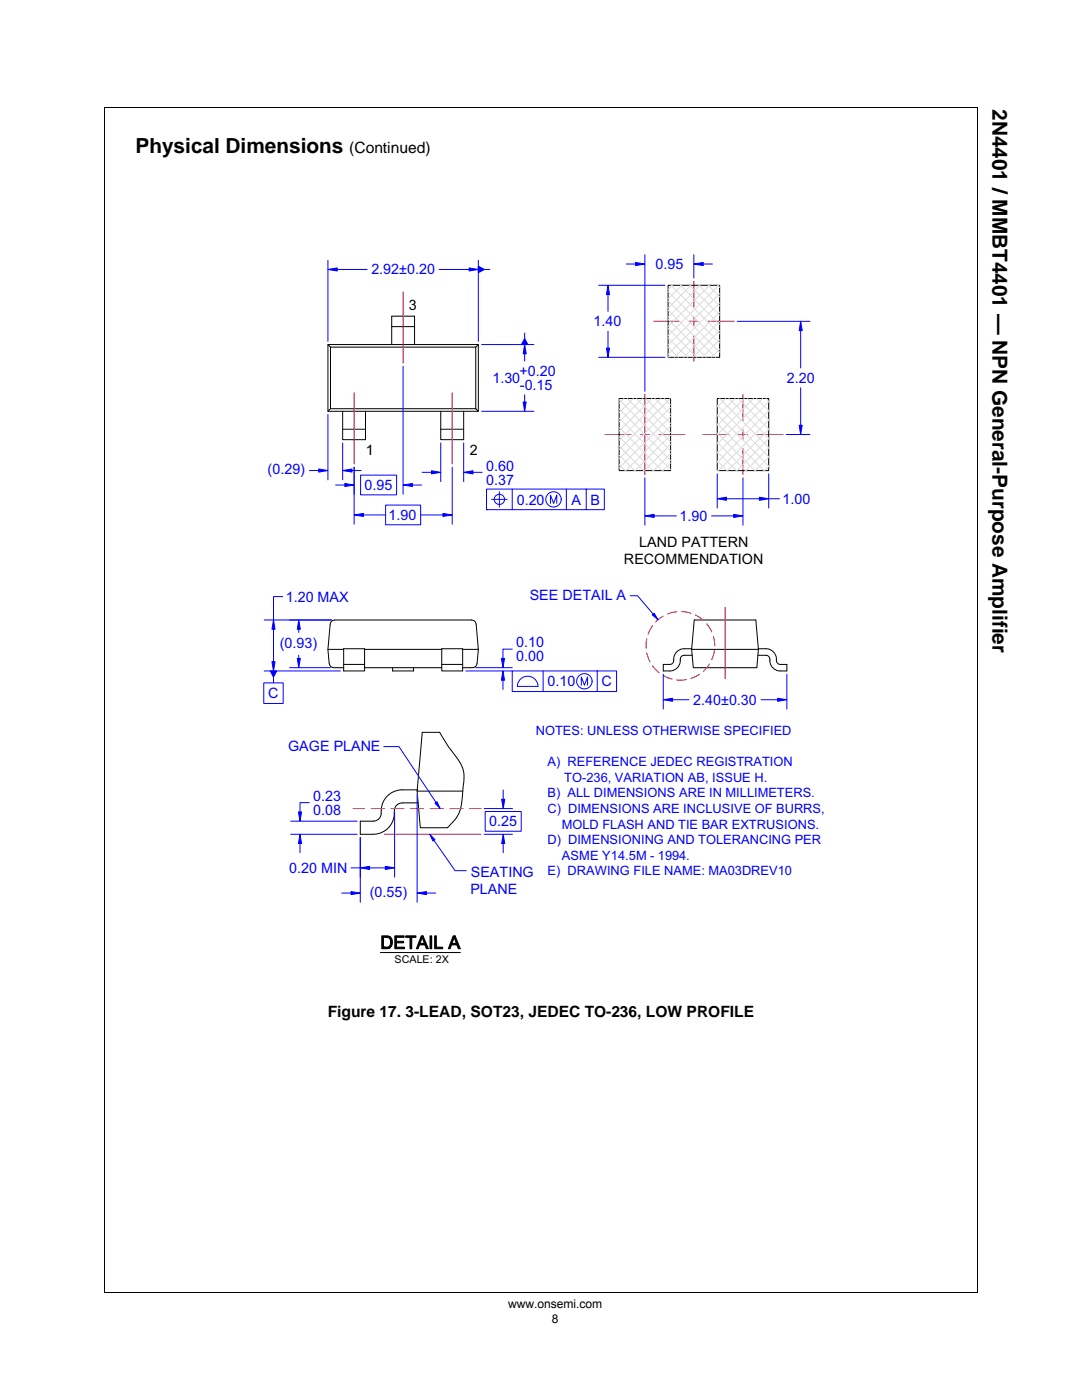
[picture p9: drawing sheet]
<svg xmlns="http://www.w3.org/2000/svg" width="216mm" height="279mm" viewBox="0 0 216 279" stroke-linecap="round" stroke-linejoin="round" font-family="sans-serif">
<g fill="none" stroke="#000" stroke-width=".2">
<path d="M20.8 21.4v236.5M20.8 21.5h174.4M195.1 21.5v236.5M65.4 68.8l.5 .5M65.4 68.8h30v13.3h-30zM65.9 69.3h29v12.3h-29zM78.2 68.8v-5.7h4.5v5.7M78.2 65.2h4.5M95.4 68.8l-.5 .5M65.9 81.6l-.5 .5M68.4 82.1v5.6h4.5v-5.6M68.4 85.7h4.5"/>
<path d="M87.9 82.1v5.6h4.6v-5.6M87.9 85.7h4.6M94.9 81.6l.5 .5M65.4 129.6h3.2M66.8 123.7l-.5 .2-.4 .7-.5 5 .3 2.8 .2 .5 .5 .3 2.2 .1M66.8 123.7h27.3M68.6 129.5h4.1v4.4h-4.1zM68.6 132.6h4.1M72.7 129.6h15.4M72.7 133.3h15.4M78.3 133.3v.6h4.2v-.6M88.1 129.5h4.2v4.4h-4.2z"/>
<path d="M88.1 132.6h4.2M94.1 123.7l.5 .2 .4 .7 .4 5h-3.1M95.4 129.6l-.2 2.8-.2 .5-.5 .3-2.2 .1M138 129.6h13.3M138 129.6l.3 3.7h12.7l.3-3.7M138 129.6l.5-5.9h12.3l.5 5.9M138 129.5a3.4 3.4 0 0 0-3 .6 2.43 2.43 0 0 0-.6 1.9 .79 .79 0 0 1-.7 .6h-1.4v1.3a2.76 2.76 0 0 0 3.1-1l.3-.8v-.5a.78 .78 0 0 1 .8-.8h1.6M151.3 129.5a3.4 3.4 0 0 1 3 .6 2.43 2.43 0 0 1 .6 1.9 .79 .79 0 0 0 .8 .6h1.3v1.3a3.2 3.2 0 0 1-2.8-.6 2.43 2.43 0 0 1-.6-1.9 .79 .79 0 0 0-.8-.6h-1.6M20.7 257.9h174.4"/>
</g>
<g fill="none" stroke="#f00" stroke-width=".2">
<path d="M80.4 58.3v14.1M70.7 78.4v14.2M90.2 78.4v14.2M129.1 127.5l-.2 1.9M129.1 130.3l.6 1.8M130.2 124.9l-.9 1.6M130.2 132.9l1.3 1.4M132.3 123l-1.5 1.1M132.3 134.8l1.8 .7M135 122.1l-1.8 .4M136 122.1l1.9 .3M136.9 135.6l-1.9 .1"/>
<path d="M138.8 122.7l1.5 1.1M139.6 134.6l-1.7 .8M141 124.5l1 1.6M141.6 132.5l-1.3 1.5M142.4 127l.2 1.9M142.5 129.8l-.5 1.9M144.7 121.2v14.2"/>
</g>
<path d="M130.2 122.7l.3-.3 .8 1.3z" fill="#00f"/>
<path d="M125.7 118.9h1.5l3.1 3.7M130.2 122.7l.3-.3 .8 1.3z" fill="none" stroke="#00f" stroke-width=".2"/>
<path d="M83.2 157.9l.7 7.3h5.4M83.3 157.6a9 9 0 0 0-4.9 .4 4.4 4.4 0 0 0-2.4 4.6 1.55 1.55 0 0 1-1.5 1.3h-2.6M92.3 157.9h-9.1l1.1-11.8h3.4l1.8 3 1 1.3a6.8 6.8 0 0 1 1.9 6.5l-.1 1.8a7.8 7.8 0 0 1-3 6.5M71.9 166.5h2.6M83.4 160.2h-3.2a1.67 1.67 0 0 0-1.5 2.1 4.2 4.2 0 0 1-4.2 4.2" fill="none" stroke="#000" stroke-width=".2"/>
<path d="M76.7 166.5h19.3" fill="none" stroke="#f00" stroke-width=".2"/>
<path d="M95.4 53.1l1.3 .7-1.3 .6z" fill="#00f"/>
<path d="M95.4 53.1l1.3 .7-1.3 .6zM95.4 53.8h2.3M104.7 66.5v2.3" fill="none" stroke="#00f" stroke-width=".2"/>
<path d="M104.7 67.6l.6 1.2h-1.3z" fill="#00f"/>
<path d="M104.7 67.6l.6 1.2h-1.3z" fill="none" stroke="#00f" stroke-width=".2"/>
<path d="M85.8 166.5l1 1.1-.4 .3z" fill="#00f"/>
<path d="M85.8 166.5l1 1.1-.4 .3zM86.6 167.7l4.2 6.1h2.2" fill="none" stroke="#00f" stroke-width=".2"/>
<g fill="#000">
<path d="M76.2 186.8a2.41 2.41 0 0 1 1.6 .1l-1.3 .2v1.9l1.3 .2-.6 .1h-1z" fill-rule="evenodd"/>
<path d="M77.1 187.1l.8-.1a1.54 1.54 0 0 1-.1 2.2l-1.3-.2h.6a1.01 1.01 0 0 0 .9-.8 1.01 1.01 0 0 0-.5-1.1z" fill-rule="evenodd"/>
<path d="M78.8 186.8h1.8v.3h-1.5v.8h1.4v.3h-1.4v.8h1.6v.3h-1.9z" fill-rule="evenodd"/>
<path d="M81 186.8h2v.3h-.8v2.2h-.4v-2.2h-.8z" fill-rule="evenodd"/>
<path d="M84.1 186.8h.3l-.6 1.5 1 .3h-1.1l-.3 .7h-.3z" fill-rule="evenodd"/>
<path d="M84.4 186.8l1.1 2.5h-.4l-.3-.7-1-.3h.9l-.5-1.3z" fill-rule="evenodd"/>
<path d="M86.7 186.8h.4v2.2h1.2v.3h-1.6z" fill-rule="evenodd"/>
<path d="M90.4 186.8h.4l-.6 1.5 1 .3h-1.1l-.3 .7h-.3z" fill-rule="evenodd"/>
<path d="M90.8 186.8l1.1 2.5h-.4l-.3-.7-1-.3h.9l-.5-1.3z" fill-rule="evenodd"/>
</g>
<path d="M75.9 190.1h16M76.2 186.8a2.41 2.41 0 0 1 1.6 .1l-1.3 .2v1.9l1.3 .2-.6 .1h-1zM77.1 187.1l.8-.1a1.54 1.54 0 0 1-.1 2.2l-1.3-.2h.6a1.01 1.01 0 0 0 .9-.8 1.01 1.01 0 0 0-.5-1.1zM78.8 186.8h1.8v.3h-1.5v.8h1.4v.3h-1.4v.8h1.6v.3h-1.9zM81 186.8h2v.3h-.8v2.2h-.4v-2.2h-.8zM84.1 186.8h.3l-.6 1.5 1 .3h-1.1l-.3 .7h-.3zM84.4 186.8l1.1 2.5h-.4l-.3-.7-1-.3h.9l-.5-1.3zM85.8 186.8h.3v2.5h-.3zM86.7 186.8h.4v2.2h1.2v.3h-1.6zM90.4 186.8h.4l-.6 1.5 1 .3h-1.1l-.3 .7h-.3zM90.8 186.8l1.1 2.5h-.4l-.3-.7-1-.3h.9l-.5-1.3z" fill="none" stroke="#000" stroke-width=".2"/>
<path d="M86 186.8v2.5" fill="none" stroke="#000" stroke-width=".34"/>
<path d="M70.5 161.4h2.3M74.1 161.4h2.6M78 161.4h2.6M81.9 161.4h2.6M85.8 161.4h2.7M89.8 161.4h2.6M93.7 161.4h2.3" fill="none" stroke="#f00" stroke-width=".2"/>
<path d="M86.8 160.3l.4-.3 .6 1.4z" fill="#00f"/>
<path d="M76.6 149h3l7.4 11.1M83.2 158.5v21.6M68.2 178.2h1.8M71.9 167.1v13M85.1 178.2h1.8M86.8 160.3l.4-.3 .6 1.4z" fill="none" stroke="#00f" stroke-width=".2"/>
<path d="M133.3 56.9h10.3v14.4h-10.3zM123.5 79.5h10.3v14.4h-10.3zM143.1 79.5h10.3v14.4h-10.3zM71.9 163.9v2.6" fill="none" stroke="#000" stroke-width=".2"/>
<g fill="none" stroke="#f00" stroke-width=".2">
<path d="M138.4 56.1v5.2M128.7 78.7v16M130.5 64.1h5.1M137.5 64.1h1.9M138.4 63.2v1.9M138.4 66.9v5.2M141.3 64.1h5.2M148.2 78.7v5.2M120.7 86.7h5.2M127.7 86.7h1.9M131.5 86.7h5.2M140.3 86.7h5.1"/>
<path d="M147.3 86.7h1.9M148.2 85.8v1.9M148.2 89.5v5.2M151 86.7h5.2"/>
</g>
<g fill="none" stroke="#dcdcdc" stroke-width=".2">
<path d="M133.3 58.2l10.3 10.3M133.9 56.9l9.7 9.7M134.2 56.9l-.9 .9M135.8 56.9l7.8 7.9M136 56.9l-2.7 2.7M137.6 56.9l6 6M137.9 56.9l-4.6 4.6M139.4 56.9l4.2 4.2M139.7 56.9l-6.4 6.4M141.3 56.9l2.3 2.3M141.6 56.9l-8.3 8.3M143.1 56.9l.5 .5"/>
<path d="M143.4 56.9l-10.1 10.1M143.6 58.6l-10.3 10.3M123.5 79.8l10.3 10.2M124.5 79.5l-1 1M125.2 79.5l8.6 8.7M126.4 79.5l-2.9 2.8M127 79.5l6.8 6.8M128.2 79.5l-4.7 4.7M128.8 79.5l5 5M130 79.5l-6.5 6.5M130.7 79.5l3.1 3.2M131.9 79.5l-8.4 8.4"/>
<path d="M132.5 79.5l1.3 1.3M133.3 69.3l2.1 2M133.3 60l10.3 10.3M133.3 63.7l7.6 7.6M133.3 61.9l9.5 9.4M133.3 67.4l3.9 3.9M133.3 71.1l.2 .2M133.3 65.6l5.8 5.7M133.7 79.5l-10.2 10.2M143.6 69.7l-1.6 1.6M143.6 62.3l-9 9M143.6 60.4l-10.3 10.3"/>
<path d="M143.6 64.1l-7.2 7.2M143.6 67.8l-3.5 3.5M143.6 66l-5.3 5.3M143.6 79.5l9.8 9.8M144.8 79.5l-1.7 1.7M145.4 79.5l8 8M146.7 79.5l-3.6 3.6M147.3 79.5l6.1 6.1M148.5 79.5l-5.4 5.4M149.2 79.5l4.2 4.3M150.3 79.5l-7.2 7.3M151 79.5l2.4 2.4"/>
<path d="M152.2 79.5l-9.1 9.1M152.8 79.5l.6 .6M123.5 89l5 4.9M123.5 92.7l1.3 1.2M123.5 87.1l6.8 6.8M123.5 90.8l3.1 3.1M123.5 83.5l10.3 10.2M123.5 81.6l10.3 10.3M123.5 85.3l8.6 8.6M133.8 90.5l-3.4 3.4M133.8 86.8l-7.1 7.1M133.8 88.7l-5.2 5.2"/>
<path d="M133.8 92.4l-1.5 1.5M133.8 85l-8.9 8.9M133.8 81.3l-10.3 10.3M133.8 83.1l-10.3 10.3M143.1 90.1l3.8 3.8M143.1 82.7l10.3 10.3M143.1 80.9l10.3 10.3M143.1 93.8l.1 .1M143.1 84.6l9.3 9.3M143.1 88.3l5.7 5.6M143.1 92l2 1.9M143.1 86.4l7.5 7.5"/>
<path d="M153.4 80.2l-10.3 10.3M153.4 82l-10.3 10.3M153.4 91.3l-2.7 2.6M153.4 87.6l-6.4 6.3M153.4 83.9l-10.1 10M153.4 93.1l-.8 .8M153.4 89.4l-4.5 4.5M153.4 85.7l-8.2 8.2"/>
</g>
<path d="M70 177.9l1.9 .3-1.9 .3z" fill="#00f"/>
<path d="M70 177.9l1.9 .3-1.9 .3z" fill="none" stroke="#00f" stroke-width=".2"/>
<path d="M83.2 178.2l1.9-.3v.6z" fill="#00f"/>
<path d="M83.2 178.2l1.9-.3v.6z" fill="none" stroke="#00f" stroke-width=".2"/>
<path d="M53.9 133.9h1.3l-.6 1.2z" fill="#00f"/>
<path d="M53.9 133.9h1.3l-.6 1.2zM54.6 134v2.3M57.8 123.7h8.3M57.8 133.3h8.1M59.6 125.6v.6M59.6 130.8v.6" fill="none" stroke="#00f" stroke-width=".2"/>
<path d="M59.3 131.4h.6l-.3 1.9z" fill="#00f"/>
<path d="M59.3 131.4h.6l-.3 1.9z" fill="none" stroke="#00f" stroke-width=".2"/>
<path d="M59.6 123.7l.3 1.9h-.6z" fill="#00f"/>
<path d="M56.4 119.1h-1.8v4.6M52.7 123.7h13.4M52.7 133.9h15.2M54.6 125.6v6.5M59.6 123.7l.3 1.9h-.6z" fill="none" stroke="#00f" stroke-width=".2"/>
<path d="M54.3 132.1h.6l-.3 1.8z" fill="#00f"/>
<path d="M54.3 132.1h.6l-.3 1.8z" fill="none" stroke="#00f" stroke-width=".2"/>
<path d="M54.6 123.7l.3 1.9h-.6z" fill="#00f"/>
<path d="M52.6 136.3h3.9v4.1h-3.9zM54.6 123.7l.3 1.9h-.6zM93 133.9h9.2M94.9 133.3h7.3M100.4 135.8v1.8M102.2 129.5h-1.8v1.9" fill="none" stroke="#00f" stroke-width=".2"/>
<path d="M100.4 133.9l.3 1.9h-.6z" fill="#00f"/>
<path d="M100.4 133.9l.3 1.9h-.6z" fill="none" stroke="#00f" stroke-width=".2"/>
<path d="M100.1 131.4h.6l-.3 1.9z" fill="#00f"/>
<g fill="none" stroke="#00f" stroke-width=".2">
<path d="M100.1 131.4h.6l-.3 1.9zM102.2 138h.1M102.2 133.9h20.8v4.1h-20.8zM103.9 135.5a2.06 2.06 0 0 1 2.2-.4 2.06 2.06 0 0 1 1.2 1.9h-4.1l.3-1zM108.4 133.9v4.1M116 136.8v-1.7l.6 1.7 .6-1.7v1.7M119.2 133.9v4.1M132.3 134.5v7M134.2 139.6h3.3M151.9 139.6h3.3M157 134.5v7"/>
<circle cx="116.6" cy="136" r="1.53"/>
</g>
<path d="M132.3 139.6l1.9-.2v.6z" fill="#00f"/>
<path d="M132.3 139.6l1.9-.2v.6z" fill="none" stroke="#00f" stroke-width=".2"/>
<path d="M155.2 139.4l1.8 .2-1.8 .4z" fill="#00f"/>
<path d="M65.4 51.9v16.2M67.3 53.8h6M87.6 53.8h6M95.4 51.9v16.2M155.2 139.4l1.8 .2-1.8 .4z" fill="none" stroke="#00f" stroke-width=".2"/>
<path d="M65.4 53.8l1.9-.3v.6z" fill="#00f"/>
<path d="M65.4 53.8l1.9-.3v.6z" fill="none" stroke="#00f" stroke-width=".2"/>
<path d="M93.6 53.5l1.8 .3-1.8 .3z" fill="#00f"/>
<path d="M93.6 53.5l1.8 .3-1.8 .3zM96.1 68.8h10.4M104.7 70.6v1.4M104.7 78.8v1.4M96.1 82.1h10.4" fill="none" stroke="#00f" stroke-width=".2"/>
<path d="M104.7 68.8l.3 1.8h-.6z" fill="#00f"/>
<path d="M104.7 68.8l.3 1.8h-.6z" fill="none" stroke="#00f" stroke-width=".2"/>
<path d="M104.4 80.2h.6l-.3 1.9z" fill="#00f"/>
<path d="M84.2 94.3h1.9M87.9 88.4v7.7M92.5 88.4v7.7M94.4 94.3h1.8M104.4 80.2h.6l-.3 1.9z" fill="none" stroke="#00f" stroke-width=".2"/>
<path d="M86.1 94l1.8 .3-1.8 .3z" fill="#00f"/>
<path d="M86.1 94l1.8 .3-1.8 .3z" fill="none" stroke="#00f" stroke-width=".2"/>
<path d="M92.5 94.3l1.9-.3v.6z" fill="#00f"/>
<g fill="none" stroke="#00f" stroke-width=".2">
<path d="M70.7 93.2v11.4M90.2 93.2v11.4M92.5 94.3l1.9-.3v.6zM97.1 97.6h23.5v4.1h-23.5zM98.1 99.7h3.1M99.6 98.1v3.1M102.2 97.6v4.1M113 97.6v4.1M117 97.6v4.1M72.5 102.8h4.4M83.9 102.8h4.5M97.1 101.7h.1"/>
<path d="M109.8 100.5v-1.7l.7 1.7 .6-1.7v1.7"/>
<circle cx="99.7" cy="99.7" r="1.02"/>
<circle cx="110.4" cy="99.7" r="1.53"/>
</g>
<path d="M88.4 102.5l1.8 .3-1.8 .3z" fill="#00f"/>
<path d="M88.4 102.5l1.8 .3-1.8 .3z" fill="none" stroke="#00f" stroke-width=".2"/>
<path d="M70.7 102.8l1.8-.3v.6z" fill="#00f"/>
<path d="M80.4 73.1v25.5M67 96.8h1.8M70.7 93.2v5.4M82.3 96.8h1.8M70.7 102.8l1.8-.3v.6zM76.9 100.8h7v3.9h-7z" fill="none" stroke="#00f" stroke-width=".2"/>
<path d="M80.4 96.8l1.9-.3v.6z" fill="#00f"/>
<path d="M80.4 96.8l1.9-.3v.6z" fill="none" stroke="#00f" stroke-width=".2"/>
<path d="M68.8 96.5l1.9 .3-1.9 .3z" fill="#00f"/>
<path d="M61.7 93.9h1.9M65.4 82.7v13.1M68.4 88.4v7.4M68.8 96.5l1.9 .3-1.9 .3zM70.2 93.9h1.9M72 94.8h7.1v4h-7.1z" fill="none" stroke="#00f" stroke-width=".2"/>
<path d="M68.4 93.9l1.8-.3v.6z" fill="#00f"/>
<path d="M68.4 93.9l1.8-.3v.6z" fill="none" stroke="#00f" stroke-width=".2"/>
<path d="M63.6 93.6l1.8 .3-1.8 .3z" fill="#00f"/>
<path d="M125 52.7h1.8M128.7 50.8v27.3M138.4 50.8v4.7M140.3 52.7h1.9M63.6 93.6l1.8 .3-1.8 .3z" fill="none" stroke="#00f" stroke-width=".2"/>
<path d="M138.4 52.7l1.9-.3v.6z" fill="#00f"/>
<path d="M138.4 52.7l1.9-.3v.6z" fill="none" stroke="#00f" stroke-width=".2"/>
<path d="M126.8 52.4l1.9 .3-1.9 .3z" fill="#00f"/>
<path d="M119.5 56.9h13.2M121.3 58.8v3.4M126.8 52.4l1.9 .3-1.9 .3zM119.5 71.3h13.2M121.3 66.1v3.4" fill="none" stroke="#00f" stroke-width=".2"/>
<path d="M121.3 56.9l.3 1.9h-.6z" fill="#00f"/>
<path d="M121.3 56.9l.3 1.9h-.6z" fill="none" stroke="#00f" stroke-width=".2"/>
<path d="M121 69.5h.6l-.3 1.8z" fill="#00f"/>
<path d="M121 69.5h.6l-.3 1.8zM147.1 64.1h14.5M159.8 66v7.4M159.8 77.4v7.5M156.9 86.7h4.7" fill="none" stroke="#00f" stroke-width=".2"/>
<path d="M159.8 64.1l.3 1.9h-.6z" fill="#00f"/>
<path d="M159.8 64.1l.3 1.9h-.6z" fill="none" stroke="#00f" stroke-width=".2"/>
<path d="M159.5 84.9h.6l-.3 1.8z" fill="#00f"/>
<path d="M143.1 94.6v6.8M145 99.5h6.5M153.4 94.6v6.8M153.4 99.5h2.1M159.5 84.9h.6l-.3 1.8z" fill="none" stroke="#00f" stroke-width=".2"/>
<path d="M143.1 99.5l1.9-.3v.6z" fill="#00f"/>
<path d="M143.1 99.5l1.9-.3v.6z" fill="none" stroke="#00f" stroke-width=".2"/>
<path d="M151.5 99.2l1.9 .3-1.9 .3z" fill="#00f"/>
<path d="M128.7 95.4v9.4M148.2 95.4v9.4M151.5 99.2l1.9 .3-1.9 .3zM130.5 103h4.5M142 103h4.4" fill="none" stroke="#00f" stroke-width=".2"/>
<path d="M146.4 102.6l1.8 .4-1.8 .3z" fill="#00f"/>
<path d="M146.4 102.6l1.8 .4-1.8 .3z" fill="none" stroke="#00f" stroke-width=".2"/>
<path d="M128.7 103l1.8-.4v.7z" fill="#00f"/>
<path d="M128.7 103l1.8-.4v.7zM100.4 157.7v1.8M96.6 166.5h5.7M96.6 161.4h5.7M100.4 168.3v1.9" fill="none" stroke="#00f" stroke-width=".2"/>
<path d="M100.4 166.5l.3 1.8h-.6z" fill="#00f"/>
<path d="M100.4 166.5l.3 1.8h-.6z" fill="none" stroke="#00f" stroke-width=".2"/>
<path d="M100.1 159.5h.6l-.3 1.9z" fill="#00f"/>
<path d="M100.1 159.5h.6l-.3 1.9zM58 166.5h13.3M58 163.9h13.3M59.9 168.3v1.9M61.7 160.2h-1.8v1.8M96.8 162h7.2v3.9h-7.2z" fill="none" stroke="#00f" stroke-width=".2"/>
<path d="M59.9 166.5l.3 1.8h-.6z" fill="#00f"/>
<path d="M59.9 166.5l.3 1.8h-.6z" fill="none" stroke="#00f" stroke-width=".2"/>
<path d="M59.6 162h.6l-.3 1.9z" fill="#00f"/>
<path d="M59.6 162h.6l-.3 1.9zM70 173.2h1.9M71.9 167.1v8M73.7 173.2h3.2M78.7 162v13.1" fill="none" stroke="#00f" stroke-width=".2"/>
<path d="M76.9 172.9l1.8 .3-1.8 .3z" fill="#00f"/>
<path d="M76.9 172.9l1.8 .3-1.8 .3z" fill="none" stroke="#00f" stroke-width=".2"/>
<path d="M71.9 173.2l1.8-.3v.6z" fill="#00f"/>
<path d="M71.9 173.2l1.8-.3v.6z" fill="none" stroke="#00f" stroke-width=".2"/>
<g font-size="4.1">
<text x="198" y="21.8" transform="rotate(90 198 21.8)">2N4401 / MMBT4401 — NPN General-Purpose Amplifier</text>
<text x="27.1" y="30.4">Physical Dimensions</text>
</g>
<g font-size="3.1">
<text x="69.7" y="30.4">(Continued)</text>
<text x="65.4" y="203">Figure 17. 3-LEAD, SOT23, JEDEC TO-236, LOW PROFILE</text>
</g>
<g font-size="2.9" fill="#00f">
<text x="130.8" y="53.7">0.95</text>
<text x="74.1" y="54.8">2.92±0.20</text>
<text x="118.4" y="65.2">1.40</text>
<text x="98.2" y="76.4">1.30</text>
<text x="103.7" y="75.1">+0.20</text>
<text x="103.7" y="77.9">-0.15</text>
<text x="157" y="76.4">2.20</text>
<text x="53.4" y="94.6">(0.29)</text>
<text x="97" y="93.9">0.60</text>
<text x="72.7" y="97.8">0.95</text>
<text x="97" y="96.7">0.37</text>
<text x="103.1" y="100.7">0.20</text>
<text x="114" y="100.7">A</text>
<text x="117.8" y="100.7">B</text>
<text x="156.1" y="100.5">1.00</text>
<text x="77.6" y="103.8">1.90</text>
<text x="135.6" y="104">1.90</text>
<text x="105.7" y="119.7">SEE DETAIL A</text>
<text x="57" y="120.1">1.20 MAX</text>
<text x="55.8" y="129.2">(0.93)</text>
<text x="103" y="129.2">0.10</text>
<text x="103" y="132">0.00</text>
<text x="109.3" y="137">0.10</text>
<text x="120" y="137">C</text>
<text x="53.5" y="139.4">C</text>
<text x="138.3" y="140.7">2.40±0.30</text>
<text x="57.5" y="149.8">GAGE PLANE</text>
<text x="62.5" y="159.8">0.23</text>
<text x="62.5" y="162.6">0.08</text>
<text x="97.6" y="164.9">0.25</text>
<text x="57.7" y="174.2">0.20 MIN</text>
<text x="73.8" y="179">(0.55)</text>
<text x="93.9" y="178.5">PLANE</text>
<text x="94" y="175.1">SEATING</text>
</g>
<g font-size="2.9">
<text x="81.6" y="62">3</text>
<text x="73" y="90.7">1</text>
<text x="93.7" y="90.7">2</text>
<text x="124.5" y="112.6">RECOMMENDATION</text>
<text x="127.5" y="109.1">LAND PATTERN</text>
</g>
<g font-size="2.6" fill="#00f">
<text x="106.9" y="146.7">NOTES: UNLESS OTHERWISE SPECIFIED</text>
<text x="109.2" y="152.9">A) REFERENCE JEDEC REGISTRATION</text>
<text x="109.2" y="159.1">B) ALL DIMENSIONS ARE IN MILLIMETERS.</text>
<text x="112.6" y="156">TO-236, VARIATION AB, ISSUE H.</text>
<text x="109.2" y="162.3">C) DIMENSIONS ARE INCLUSIVE OF BURRS,</text>
<text x="112.1" y="165.4">MOLD FLASH AND TIE BAR EXTRUSIONS.</text>
<text x="109.2" y="168.5">D) DIMENSIONING AND TOLERANCING PER</text>
<text x="112.1" y="171.6">ASME Y14.5M - 1994.</text>
<text x="109.3" y="174.7">E) DRAWING FILE NAME: MA03DREV10</text>
</g>
<g font-size="2.4">
<text x="101.4" y="261.1">www.onsemi.com</text>
<text x="110.1" y="264">8</text>
</g>
<text font-size="2.1" x="78.7" y="192.2">SCALE: 2X</text>
</svg>
